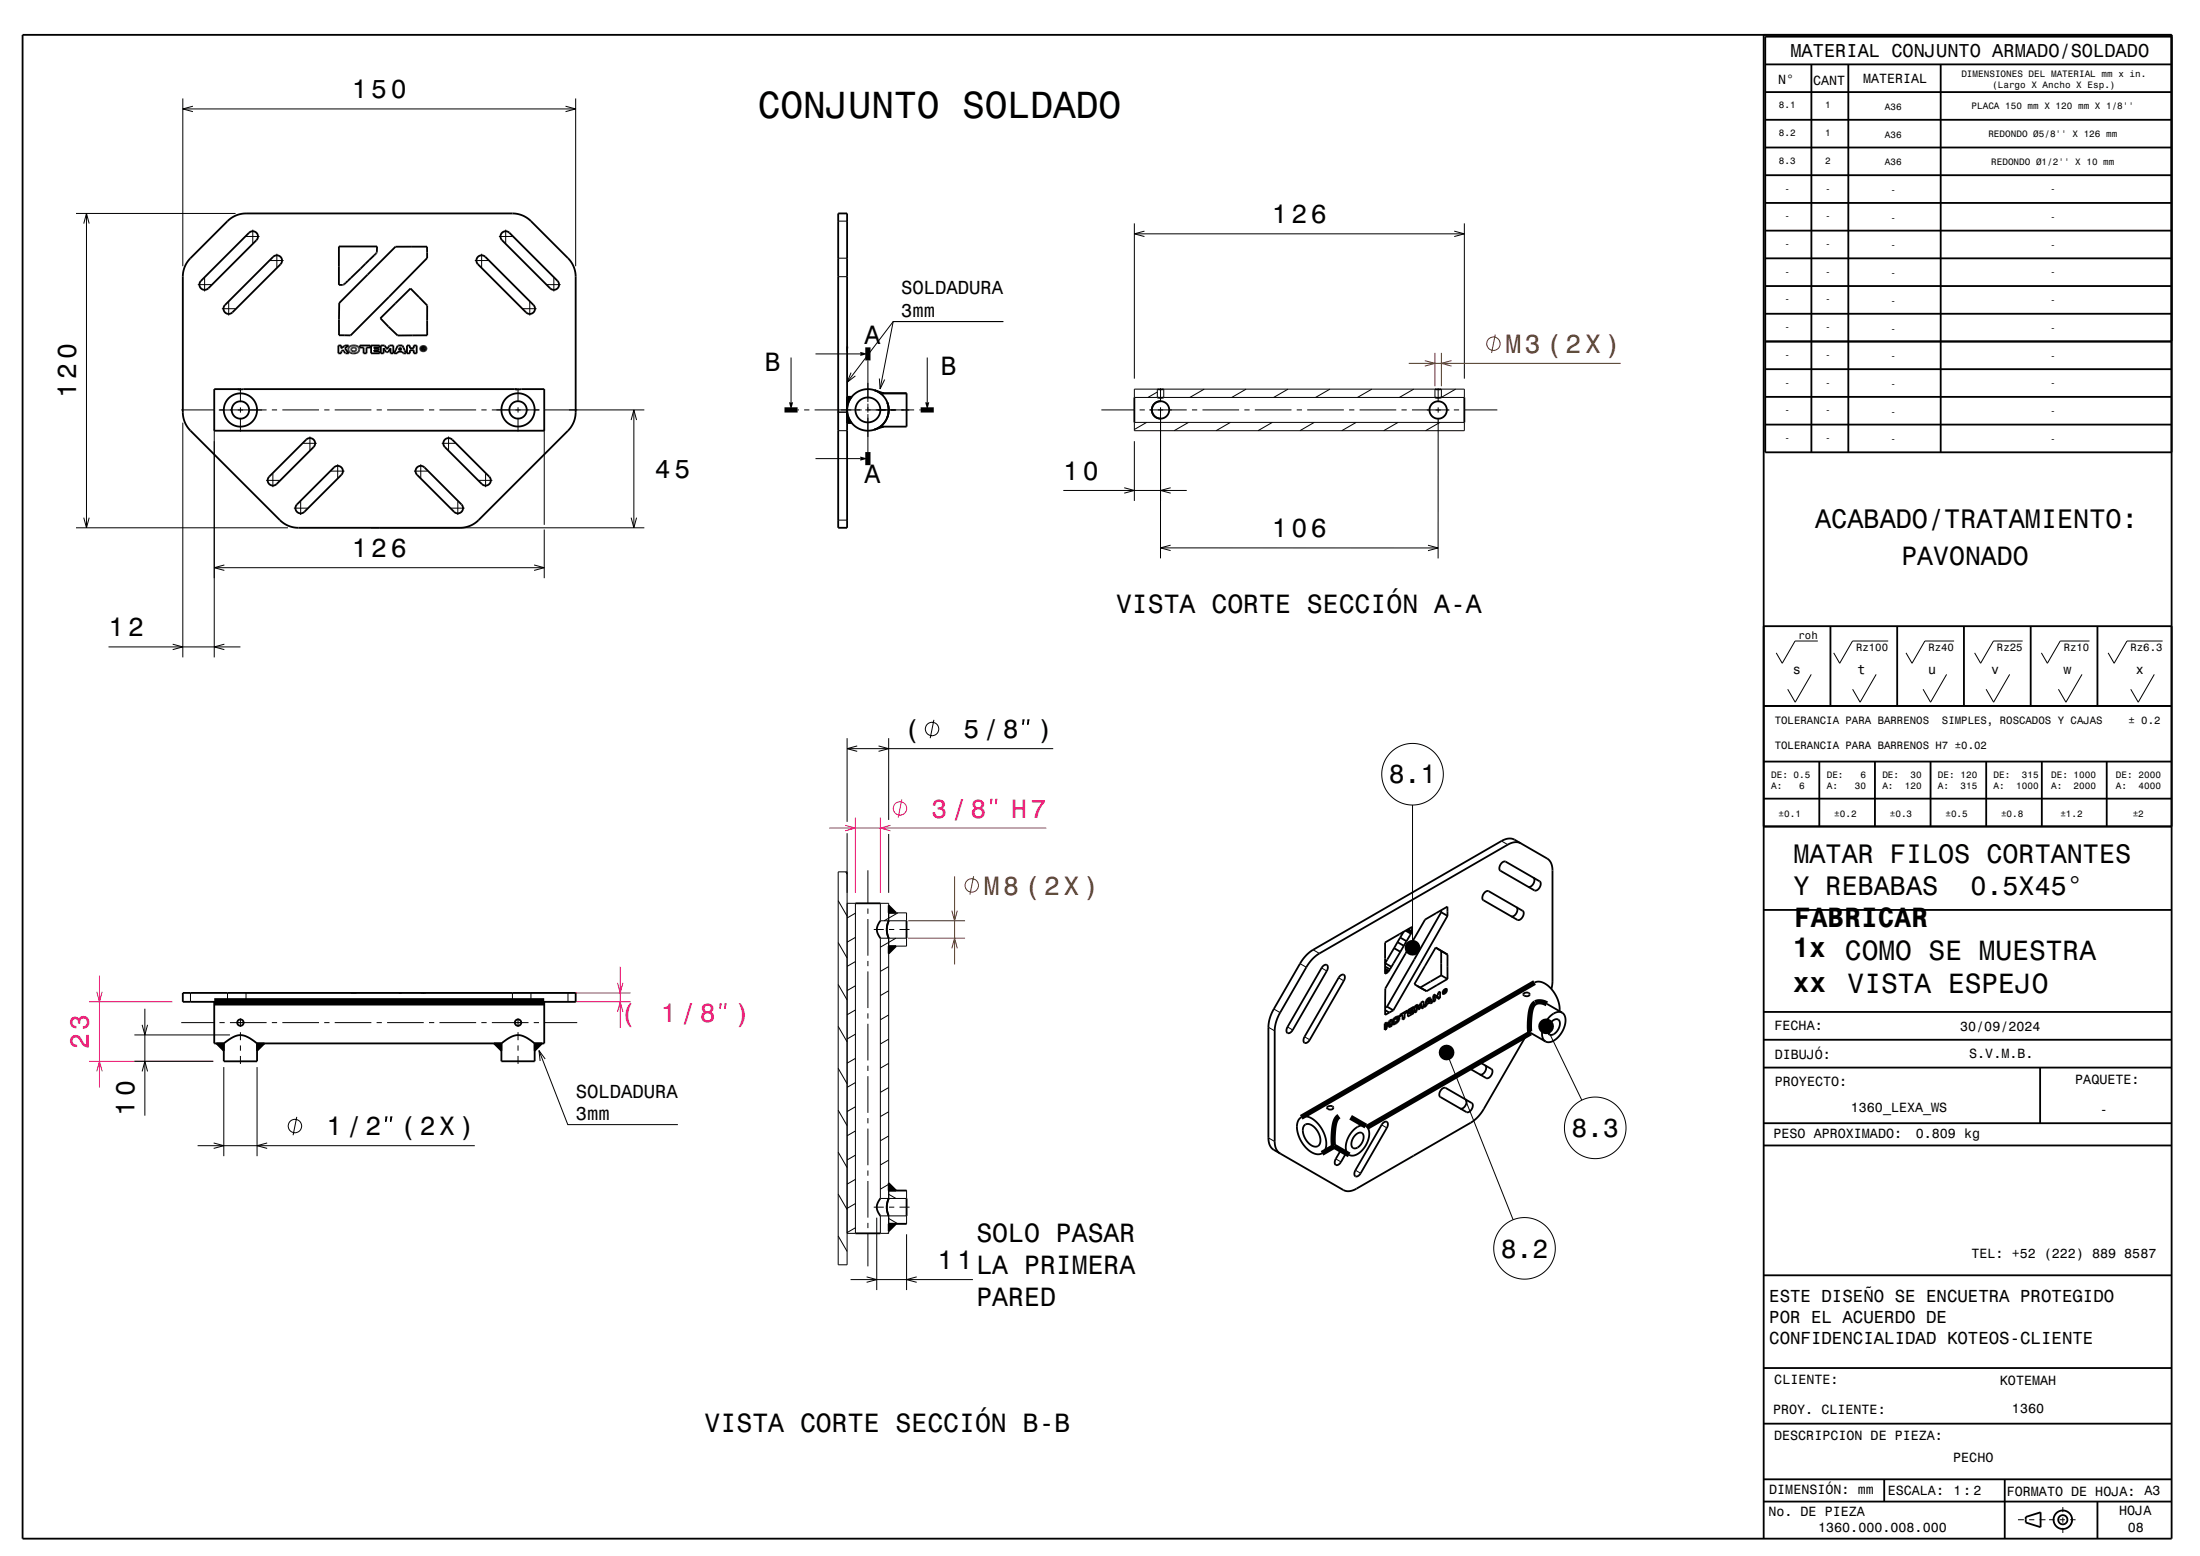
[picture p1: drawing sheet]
<svg xmlns="http://www.w3.org/2000/svg" width="420mm" height="297mm" viewBox="0 0 420 297" stroke-linecap="round" stroke-linejoin="round" font-family="sans-serif">
<g fill="#000">
<path d="M150.6 76.8h.8l-.4 1.4z" fill-rule="evenodd"/>
<path d="M161.7 75.7h.9l-.7 1.2-.2 1.3z" fill-rule="evenodd"/>
<path d="M164.2 67.2l1.5 .4-1.5 .3z" fill-rule="evenodd"/>
<path d="M167 74.5l1.7 .6h-.6z" fill-rule="evenodd"/>
<path d="M176.6 76.8h.8l-.4 1.4z" fill-rule="evenodd"/>
<path d="M161.7 78.2l.2 1.4 .7 1.1h-.9z" fill-rule="evenodd"/>
<path d="M164.2 87.1l1.5 .4-1.5 .4z" fill-rule="evenodd"/>
<path d="M166.9 82l1.1-.6h.7z" fill-rule="evenodd"/>
<path d="M169.7 172.8l1.4 1.4h-1.4z" fill-rule="evenodd"/>
<path d="M41.3 199.2h1.4v1.4z" fill-rule="evenodd"/>
<path d="M49.1 199.2h1.4l-1.4 1.4z" fill-rule="evenodd"/>
<path d="M94.3 199.2h1.4v1.4z" fill-rule="evenodd"/>
<path d="M102.1 199.2h1.4l-1.4 1.4z" fill-rule="evenodd"/>
<path d="M169.7 180.6h1.4l-1.4 1.4z" fill-rule="evenodd"/>
<path d="M169.7 225.8l1.4 1.4h-1.4z" fill-rule="evenodd"/>
<path d="M169.7 233.6h1.4l-1.4 1.4z" fill-rule="evenodd"/>
<circle cx="269.7" cy="180.9" r="1.5"/>
<circle cx="295.2" cy="195.9" r="1.5"/>
<circle cx="276.2" cy="200.9" r="1.5"/>
</g>
<g fill="none" stroke="#000" stroke-width=".19">
<path d="M34.9 18.8v32M109.9 18.8v32M34.9 20.8h75M36.8 20.3l-1.9 .5 1.9 .5M108 20.3l1.9 .5-1.9 .5M14.5 40.7h30.5M16 42.7l.5-2 .5 2M16.5 40.7v60M37.8 54.3h2.6M39.1 53v2.6M42.4 58.9h2.6M43.7 57.6v2.6"/>
<path d="M47 45.1h2.6M48.3 43.8v2.6M51.6 49.7h2.6M52.9 48.4v2.6M90.6 49.7h2.6M91.9 48.4v2.6M95.2 45.1h2.6M96.5 43.8v2.6M99.8 58.9h2.6M101.1 57.6v2.6M104.4 54.3h2.6M105.7 53v2.6"/>
<path d="M160 42.2h1.7M160 49.3h1.7M160 52.8h1.7M216.6 42.6v29.7M216.6 44.6h63M218.5 44.1l-1.9 .5 1.9 .6M277.6 44.1l2 .5-2 .6M279.6 42.6v29.7M34.6 78.2h6.3M41.8 78.3h2.6M41.9 78.2h1M43.9 78.2h7"/>
<path d="M45.4 78.3h1M45.9 74.1v2.7M45.9 77.8v1M45.9 79.8v2.6M47.4 78.3h2.6M51.9 78.2h1M53.9 78.2h7M61.9 78.2h1M63.9 78.2h7M71.9 78.2h1M73.9 78.2h7M81.9 78.2h1"/>
<path d="M83.9 78.2h7M91.9 78.2h1M93.9 78.2h9.1M98.9 74.1v2.6M98.9 77.7v1M98.9 79.7v2.7M103.9 78.2h19.1M121 78.2v22.5M151 68.2v8.6M152.3 78.2h.2M153.5 78.2h1M155.5 78.2h9"/>
<path d="M155.7 67.6h8.5M159.9 78.7h2M161.7 73l8.8-11.6h21h-21l-2.5 12.8M162.5 71.1l-.8 1.9 1.6-1.2M165.2 78.2h9.3M165.7 68.8v7.9M165.7 77v1.7M165.7 79v7.3M167.6 78.3h1.5M167.9 72.2l.1 2 .9-1.8M170.1 78.3h1M172.1 78.3h1.5"/>
<path d="M175.5 78.2h.3M177 68.2v8.6M210.3 78.2h6.3M216.6 74.3h4.3v1.6h-4.3zM217.6 78.2h1M219.4 78.2h7.2M220.9 74.8l-1.7 1.1M221.6 74.1v2.6M221.6 77.7v28.9M222.2 74.3h51.7v1.6h-51.7zM227.6 78.2h1M229.6 78.2h7"/>
<path d="M229.9 74.3l-2.7 1.6M237.6 78.2h1M237.9 74.3l-2.7 1.6M239.6 78.2h7M245.9 74.3l-2.7 1.6M247.6 78.2h1M249.6 78.2h7M253.9 74.3l-2.7 1.6M257.6 78.2h1M259.6 78.2h7M261.9 74.3l-2.7 1.6M267.6 78.2h1"/>
<path d="M269.6 78.2h7M269.9 74.3l-2.7 1.6M272.4 78.3h.7M274.1 78.3h1M274.6 74.1v2.7M274.6 77.8v1M274.6 79.8l-.1 26.8M275.2 74.3h4.4v1.6h-4.4zM276.1 78.3h.6M277.6 78.2h1M277.9 74.3l-2.7 1.6M279.6 78.2h6.3"/>
<path d="M16 98.8l.5 1.9 .5-1.9M34.9 80.7v44.8M40.9 81.9v43.6M50.8 91.7h2.6M52.1 90.4v2.6M56.1 97h2.6M57.4 95.7v2.6M57.9 84.6h2.6M59.2 83.3v2.6M63.2 89.9h2.6M64.5 88.6v2.6M79 89.9h2.6"/>
<path d="M80.3 88.6v2.6M84.3 84.6h2.6M85.6 83.3v2.6M86.1 97h2.6M87.4 95.7v2.6M91.4 91.7h2.6M92.7 90.4v2.6M103.9 81.9v18.3M120.5 98.8l.5 1.9 .5-1.9M120.5 80.2l.5-2 .5 2M155.7 87.5h8.5M160 82.2h1.7"/>
<path d="M160 99.3h1.7M203 93.6h23.6M214.6 93.1l2 .5-2 .5M216.6 80.6h63v1.6h-63zM216.6 84.2v11.4M218.9 80.6l-2.3 1.4M223.5 93.1l-1.9 .5 1.9 .5M226.9 80.6l-2.7 1.6M234.9 80.6l-2.7 1.6M242.9 80.6l-2.7 1.6M250.9 80.6l-2.7 1.6M258.9 80.6l-2.7 1.6"/>
<path d="M266.9 80.6l-2.7 1.6M274.9 80.6l-2.7 1.6M14.5 100.7h40.5M40.9 108.4h63M42.8 107.8l-1.9 .6 1.9 .5M70.8 100.7h52.2M102 107.8l1.9 .6-1.9 .5M103.9 101.1v9.3M221.6 104.6h53M223.5 104.1l-1.9 .5 1.9 .5M272.6 104.1l2 .5-2 .5M20.7 123.5h25.2"/>
<path d="M33 123l1.9 .5-1.9 .5M42.8 123l-1.9 .5 1.9 .5M178.3 137.4l-.7 3.5M195.3 137.4h.2l-.2 .9zM196.2 137.4h.3l-.3 .9zM345.8 128.7l-3.1 5.3-1.4-2.4M347 122.4h-4.3l-2.5 4.2-1.1-2M358.2 128.7l-3.1 5.3-1.4-2.4M360.5 122.4h-6.8l-2.5 4.2-1.1-2M371.6 128.7l-3 5.3-1.5-2.4M373.1 122.4h-5.6l-2.5 4.2-1.1-2M383.7 128.7l-3.1 5.3-1.4-2.4"/>
<path d="M386.2 122.4h-5.6l-2.5 4.2-1.1-2M397.5 128.7l-3.1 5.3-1.4-2.4M398.9 122.4h-5.6l-2.4 4.2-1.2-2M411.3 128.7l-3.1 5.3-1.4-2.4M412.9 122.4h-6.8l-2.5 4.2-1.1-2M161.7 140.9v16M161.7 159v82.4h-1.7v-75h1.7M161.7 142.9h39.4M163.7 142.4l-2 .5 2 .5M167.7 142.4l2 .5-2 .5M169.7 140.9v15.6M169.7 159.2v11.2"/>
<path d="M269.7 153.7v27.2M160 171.9l1.7 3M160 179.9l1.7 3M161.5 166.4l.2 .5M161.7 172.4h1.6v63h-1.6M163.3 178.9l-1.6 .9M163.3 174.3l-1.6 .9M165.7 166.1v6.3M165.7 173.4v1M165.7 175.4v7M166.8 177.4h1.9M169.7 174.2h3.4v1.6h-5v-3.4h1.6v3.4"/>
<path d="M169.7 179.1v49.7M169.7 177.4h1M171 179.1l-2.9 1.7M171.4 174.2l-2.6 1.6M171.7 177.4h1.9M286.6 160.5l1.3 .7M25.7 197.5h18.2M27.1 195.6l.6 1.9 .5-1.9M27.7 192.5v20.5M34.6 195.2h6.3M36.4 189.5v1.7M41.9 195.2h1"/>
<path d="M43.4 189.5v1.7M43.9 195.2h7M45.9 194.4v1.6M45.9 197v1.6M45.9 199.6v1M47 189.5v1.7M51.9 195.2h1M53.9 195.2h7M61.9 195.2h1M63.9 195.2h7M71.9 195.2h1M73.9 195.2h7"/>
<path d="M81.9 195.2h1M83.9 195.2h7M91.9 195.2h1M93.9 195.2h7M97.8 189.5v1.7M98.9 194.4v1.6M98.9 197v1.5M98.9 199.5v1M101.4 189.5v1.7M101.9 195.2h1M103.9 195.2h6.3M108.4 189.5v1.7"/>
<path d="M160 187.9l1.7 3M160 195.9l1.7 3M163.3 197.4l-1.6 .9M163.3 192.8l-1.6 .9M163.3 188.2l-1.6 .9M163.3 183.5l-1.6 1M165.7 183.4v1M165.7 185.4v7M165.7 193.4v1M165.7 195.4v7M169.7 198.4l-1.6 .9M169.7 189.1l-1.6 .9"/>
<path d="M169.7 184.5l-1.6 .9M169.7 193.7l-1.6 .9M169.7 180.6h3.4v-1.5h-5v49.7h5v-1.6h-3.4M242.2 196.1l1.2 .7M243.2 192.6l1.2 .7M245.8 196l1 .6M248.2 183.9l1.2 .7M249 197.9l1 .6M250.7 181.3l1.2 .7M252.3 184.8l1 .5M255.5 186.6l1 .6M295.2 195.9l6.8 14.1"/>
<path d="M25.7 202.6h15M27.1 204.5l.6-1.9 .5 1.9M37.7 218.7h52.9M40.8 218.2l1.9 .5-1.9 .5M42.7 203.7v17M45.9 201.6v1.5M49.1 203.7v17M51 218.2l-1.9 .5 1.9 .5M56.7 213.2l-.7 3.5M73.6 213.2h.3l-.3 .9zM74.6 213.2h.2l-.2 .9zM98.9 201.5v1.6"/>
<path d="M102.9 200.5l5.5 14.2h21M104.1 202.1l-1.2-1.6 .2 2M160 203.9l1.7 3M160 211.9l1.7 3M160 219.9l1.7 3M163.3 215.9l-1.6 .9M163.3 211.3l-1.6 .9M163.3 206.6l-1.6 1M163.3 202l-1.6 .9M165.7 203.4v1M165.7 205.4v7M165.7 213.4v1"/>
<path d="M165.7 215.4v7M169.7 216.8l-1.6 .9M169.7 207.6l-1.6 .9M169.7 203l-1.6 .9M169.7 212.2l-1.6 .9M242.2 217.2l1.2 .7M263.8 214.7l1 .6M276.2 200.9l12.7 31.9M160 227.9l1.7 3M160 235.9l1.7 3M163.3 234.4l-1.6 .9M163.3 229.7l-1.6 .9"/>
<path d="M163.3 225.1l-1.6 .9M163.3 220.5l-1.6 .9M165.7 223.4v1M165.7 225.4v7M165.7 233.4v1M165.7 235.4v6.3M166.8 230.4h1.9M167.4 232.4v13.8M169.7 221.4l-1.6 1M169.7 226.1l-1.6 .9M169.7 235.3l-.2 .1M169.7 228l1.3 .8"/>
<path d="M169.7 232.6l1.7 1M169.7 232.1v3.3h-1.6v-3.3h5v1.5h-3.4M169.7 230.4h1M171.7 230.4h1.9M173.1 235.6v10.6M255 221.2l1 .6M258.8 223.4l1 .5M162.4 244.2h23.3M165.4 243.7l2 .5-2 .6M175 243.7l-1.9 .5 1.9 .6M385.3 290.1h1.1M387.4 290.1h1"/>
<path d="M389.4 290.1h1.1M391.2 290.1h1M393.2 290.1h1M393.8 287.7v.9M393.8 289.6v1M393.8 291.6v1M395.2 290.1h1"/>
<circle cx="177.9" cy="139.1" r="1.28"/>
<circle cx="269.7" cy="147.8" r="5.9"/>
<circle cx="56.3" cy="214.9" r="1.28"/>
<circle cx="304.5" cy="215.3" r="5.9"/>
<circle cx="291" cy="238.3" r="5.9"/>
</g>
<g fill="none" stroke="#ff0080" stroke-width=".19">
<path d="M158.3 158.1h41.5M161.4 157.5l1.9 .6-1.9 .5M163.3 156.1v14.3M168.1 156.1v14.3M170 157.5l-1.9 .6 1.9 .5M172.2 152.6l-.7 3.5M189.2 152.6h.2l-.2 .9zM190.1 152.6h.2l-.2 .9zM17 191.2h15.9M18.5 189.3l.5 1.9 .5-1.9M19 186.2v21.4M46.9 191.2h73.5"/>
<path d="M46.9 189.5h73.5M117.9 193.2l.5-2 .5 2M117.9 187.6l.5 1.9 .5-1.9M118.4 184.5v11.7M137.5 191.6h.2l-.2 .9zM138.4 191.6h.2l-.2 .9zM17 202.6h23.7M18.5 204.5l.5-1.9 .5 1.9"/>
<circle cx="171.8" cy="154.3" r="1.28"/>
</g>
<g fill="none" stroke="#804000" stroke-width=".19">
<path d="M268.9 69.4h40.5M272 68.8l1.9 .6-1.9 .5M273.9 67.4v6.3M275.2 67.4v1.9M275.2 69.4v4.3M277.1 68.8l-1.9 .6 1.9 .5M285.5 63.9l-.7 3.5M173.4 179.1h10.8M173.4 175.8h10.8M181.7 173.8l.5 2 .6-2M182.2 167.3v16.8M185.9 167.3l-.7 3.5"/>
<path d="M181.7 181l.5-1.9 .6 1.9"/>
<circle cx="285.1" cy="65.6" r="1.28"/>
<circle cx="185.5" cy="169" r="1.28"/>
</g>
<g fill="none" stroke="#000" stroke-width=".35">
<path d="M4.3 6.7h410.3v287h-410.3zM336.7 6.7v287M337 17.6h77.5M337 12.3h77.5M345.8 12.3v74M352.9 12.3v74M370.5 12.3v74M414.6 7h-77.6v79.3h77.6M337 38.7h77.5M337 33.4h77.5M337 28.2h77.5M337 22.9h77.5"/>
<path d="M43.4 42.2a5 5 0 0 1 3.6-1.5h50.8a5 5 0 0 1 3.6 1.5l7 7.1a5 5 0 0 1 1.5 3.5v25.9a5 5 0 0 1-1.5 3.5l-17 17.1a5 5 0 0 1-3.6 1.4h-30.8a5 5 0 0 1-3.6-1.4l-17-17.1a5 5 0 0 1-1.5-3.5v-25.9a5 5 0 0 1 1.5-3.5zM47.5 44.4a1 1 0 0 1 1.5 0 1 1 0 0 1 0 1.4l-9.2 9.2a1 1 0 0 1-1.4 0 1 1 0 0 1 0-1.4zM52.1 49a1 1 0 0 1 1.5 0 1 1 0 0 1 0 1.4l-9.2 9.2a1 1 0 0 1-1.4 0 1 1 0 0 1 0-1.4zM64.7 47h7.3l-.2 1.3-6.3 6.1h-.8zM75.5 47.1h6v2.2l-14.6 14.7h-2.2l.1-6.2zM91.3 49l.7-.3 .7 .3 9.1 9.2a1 1 0 0 1 0 1.4 1 1 0 0 1-1.4 0l-9.2-9.2-.2-.3v-.5zM95.9 44.4l.7-.3 .7 .3 9.1 9.2a1 1 0 0 1 0 1.4 1 1 0 0 1-1.4 0l-9.2-9.2-.2-.3-.1-.5zM160 40.7h1.7v60h-1.7zM337 59.9h77.6M337 54.6h77.5M337 49.3h77.5M337 44h77.5"/>
<path d="M44.2 78.2v.1M45.3 74.3h1.2M45.3 74.3h.7M45.3 74.3h-4.4v7.9h63v-7.9h-57.4M46.5 74.3h.1M65.2 67h.1M65.2 67l.3-.2 .5 .6M65.8 66l-.7 .5v-.6h-.5v1.5h.6v-.4M65.9 65.9h.6l-.7 .6 .8 .9h-.6M65.9 65.9l-.1 .1M66 67.4h.1M66.7 66.2a1.15 1.15 0 0 1 1.9 .5 1.11 1.11 0 0 1-1 .8 1.11 1.11 0 0 1-1.1-.7z"/>
<path d="M67.1 66.4a.49 .49 0 0 1 .7-.1 .49 .49 0 0 1 .2 .6l-.2 .1a.45 .45 0 0 1-.6 .1 .45 .45 0 0 1-.1-.6zM68.7 65.9h2v.4h-.7v1.1h-.6v-1.1h-.7zM70.8 65.9h1.7v.4h-1.1v.2h.9v.3h-.9v.3h1.1v.3h-1.7zM72.6 60.7l5.8-5.6 3.2 3.2v5.7h-5.7zM74.4 65.9h.7M74.4 65.9l-.1 .1M75.1 65.9v.1M75.1 66v1.4h-.5v-.9l-.5 .7h-.3l-.6-.8v1h-.5v-1.5l.7 .1 .5 .7 .4-.7M75.9 66l-.6 1.4h.5l.2-.3h.8M75.9 66h.9M75.9 66h.1M76.3 66.3h.2l.1 .5h-.5z"/>
<path d="M76.8 67.1v.1M76.8 67.2l.2 .2M76.8 66h.1M76.9 66l.6 1.4h-.5M77 67.4h.1M77.7 65.9h.5v.6h.8v-.6h.5v1.5h-.5v-.5h-.8v.5h-.5zM80.4 66.2a.59 .59 0 0 1 .9 0 .59 .59 0 0 1-.1 .8 .59 .59 0 0 1-.9-.2l-.1-.4zM80.6 66.8h.1M80.6 66.3v.5M80.6 66.3h.1M80.6 66.3h.4l.1 .1M80.8 66.6l-.2 .2"/>
<path d="M80.8 66.6l.1 .1M80.8 66.4l-.1 .1h.2M80.8 66.4h.1M80.9 66.4h.1M80.9 66.4v.1M81.1 66.5h-.1l.1 .3-.2-.1M81.1 66.4v.1M98.3 74.3h.4M161.7 75.7h.9a4 4 0 0 0 0 5h-.9M168.7 75.1l-1.7-.6 1.1 .6h5v6.3h-5.1l-1.1 .6 1.8-.6M169.3 79.9l.4-1.4-.3-1.7a4 4 0 0 1-1.3 4.6M216.6 75.9v4.7"/>
<path d="M220.9 74.3h1.3M220.9 75.9h1.3M221.6 76.6a1.66 1.66 0 0 0-1.7 1.6 1.66 1.66 0 0 0 1.7 1.7M273.9 74.3h1.3M273.9 75.9h1.3M279.6 75.9v4.7M337 65.2h77.6M337 70.5h77.6M337 75.8h77.6M56.7 96.3l7.1-7.1a1 1 0 0 1 1.4 0 1 1 0 0 1 0 1.4l-7.1 7.1a1 1 0 0 1-1.4 0 1 1 0 0 1 0-1.4zM58.5 83.9a1 1 0 0 1 1.4 0 1 1 0 0 1 0 1.4l-7.1 7.1a1 1 0 0 1-1.4 0 1 1 0 0 1 0-1.4zM79.7 89.2l.7-.3 .6 .3 7.1 7.1a1 1 0 0 1 0 1.4 1 1 0 0 1-1.4 0l-7.2-7.2-.2-.7z"/>
<path d="M85 83.9l.7-.3 .6 .3 7.1 7.1a1 1 0 0 1 0 1.4 1 1 0 0 1-1.4 0l-7.2-7.2-.2-.7zM337 81h77.6M336.7 119.5h77.9M349.5 119.5v15.2M362.2 119.5v15.2M374.9 119.5v15.2M387.7 119.5v15.2M400.4 119.5v15.2M336.7 134.7h77.9M336.7 157.8h77.9M336.7 145.4h77.9M336.7 152.4h77.9"/>
<path d="M347.3 145.4v12.4M357.9 145.4v12.4M368.6 145.4v12.4M379.2 145.4v12.4M389.8 145.4v12.4M402.2 145.4v12.4M163.3 172.4h4.8M168.1 175.8a2.38 2.38 0 0 0 0 3.3M169.7 175.8a4 4 0 0 0 0 3.3 4 4 0 0 1 0-3.3zM169.7 172.8l1.4 1.4h-1.4zM173.1 175.8v3.3M266.8 179.8l-.7 1.2"/>
<path d="M266.8 179.8l1.2 .7M267.3 179l-.5 .8M267.3 179l1.2 .6M268 177.8l-.7 1.2M268.3 177.6l1.1 .6M268.5 179.6l-.5 .9M268.6 177.5l.9 .5M268.7 177.5l.8 .4M268.7 177.4l.8 .5M268.8 177.4l.7 .4M268.8 177.4l.8 .4M269.4 178.2l-.9 1.4"/>
<path d="M269.5 178l-.1 .2M269.5 177.9v.1M269.5 177.9h.1M269.5 177.8v.1M269.6 177.8v-.9l-5.2 3v6l.5-.3M269.6 177.8h-.1M275.1 173.7v.4M275.1 174.1l-10.3 18M275.1 174.1l1.2 .7M276.3 174.8v-1.7l-4.2 2.4-7.6 13.2-.1 5 .8-.4M276.3 174.8l-10.3 18M283.4 170.4l.5-.3h.3l6.5 3.8a1.15 1.15 0 0 1-1 1.7l-6.5-3.8a1.03 1.03 0 0 1 .2-1.4z"/>
<path d="M286.6 164.8l.5-.4 .3 .1 6.5 3.7a1.15 1.15 0 0 1-1 1.8l-6.5-3.8a1.03 1.03 0 0 1 .2-1.4zM289.5 173.2a1.15 1.15 0 0 1-1 1.7M290.4 161a2.52 2.52 0 0 0-2.5 .2l-36 20.8a7.2 7.2 0 0 0-2.5 2.6l-5 8.7a7.2 7.2 0 0 0-1 3.5v21.1a2.49 2.49 0 0 0 1 2.3M292.7 167.5a1.15 1.15 0 0 1-1 1.8M336.7 173.7h77.9M34.9 189.5h75v1.7h-75zM40.9 191.2v8h1.8M41.3 199.2l1.4 1.4M42.7 199.2v3.4h6.4v-3.4M49.1 199.2a5.3 5.3 0 0 0-3.5-1.6 5.8 5.8 0 0 0-2.9 1.6M49.1 199.2h46.6M50.5 199.2l-1.4 1.4"/>
<path d="M94.3 199.2l1.4 1.4M95.7 199.2a4.5 4.5 0 0 1 3.7-1.6l1.2 .5 1.5 1.1M95.7 199.2v3.4h6.4v-3.4M103.5 199.2l-1.4 1.4M103.9 191.2v8h-1.8M169.7 180.6h1.4l-1.4 1.4zM252.5 184.5a.57 .57 0 0 1 .8-.3 .57 .57 0 0 1 .1 .9l-6.6 11.5a.74 .74 0 0 1-1.1 .4l-.1-.5 .2-.5zM255.7 186.4a.57 .57 0 0 1 .9-.3 .57 .57 0 0 1 .1 .9l-6.7 11.5a.74 .74 0 0 1-1.1 .4v-.6l.1-.4zM264.4 196.1l.3 .3M264.4 195.4l.3 .2M264.4 195.8l.4 .2M264.4 195.7l.4 .3"/>
<path d="M264.4 185.3l.6 .3M264.4 185.2l.6 .3M264.4 185.1l.6 .4M264.4 184.9l.8 .4M264.4 184.5l1 .5M264.4 183.9h.1M264.4 192.8l.8 .5M264.4 183.9l1.2 .6M264.7 195.6v-.5l-.3 .3v1.2l.3-.2M264.7 196.1v.3M264.7 195.6l.3 .1M264.7 196v.1"/>
<path d="M264.8 196h-.1M264.8 196l-.4-.2 .3 .3M264.8 196h.1M264.8 192.1l-.4 .2M264.8 192.1l1.2 .7M264.8 195.5l.7 .4M264.9 195.3l.9 .5M264.9 185.6h.1M265 195.7l.3 .3M265 195.7l-.2 .3M265 185.6h-.1M265 185.5v.1"/>
<path d="M265 195.2l.2 .1M265 185.5h.1M265.1 195.9l.3 .1M265.2 185.3l-.2 .2M265.2 196h.1M265.2 195.3l.5-.7-.5 .3-.5 .7M265.2 195.3l.6 .5M265.3 196h.1M265.4 185l-.2 .3M265.4 196h-.1M265.5 195.9l-.1 .1M265.6 184.5l-.2 .5"/>
<path d="M265.7 195.2h.1M265.7 195.2v.2M265.7 195.1l.6 .4M265.7 195.2l.5 .3M265.7 195.1v.1M265.7 195l.7 .4M265.7 195.3l.4 .2M265.7 195.4h.1M265.7 195.4l.3 .2M265.7 195.4l.1 .1M265.8 195.8l-.3 .1M265.8 194.9l.3 .2"/>
<path d="M265.8 194.9l-.1 .2M265.8 195.5l.1 .1M265.8 194.8l.3 .1M265.8 194.8v.1M265.8 194.7l.3 .2M265.9 194.7l.2 .1M265.9 194.6l.2 .2M265.9 194.6l-.1 .2M265.9 195.6h.1M265.9 194.6l.3 .1M266 194.5l-.1 .1M266 194.5l.2 .2"/>
<path d="M266 192.8l-.8 .5M266 195.6h.1M266 194.5h.1M266.1 194.4l.2 .2M266.1 195h.1M266.1 195l-.3-.2 .3 .2M266.1 195v.1M266.1 194.9v.1M266.1 194.9h.1M266.1 195.5l-.1 .1M266.1 195.1h.1M266.1 194.8v.1"/>
<path d="M266.1 195.1l-.4-.2 .4 .2M266.1 194.8h.1M266.1 194.4l-.1 .1M266.1 194.4l.3 .1M266.1 181l-1.7 2.9M266.1 181l1.2 .7M266.2 194.7l-.1 .1M266.2 194.7h.1M266.2 194.3l-.1 .1M266.2 195.5h-.1M266.2 194.3l.3 .2M266.3 194.3l.2 .1"/>
<path d="M266.3 194.6l-.1 .1M266.3 195.1l.3 .2M266.3 195.5h-.1M266.3 194.2l-.1 .1M266.3 194.2l.3 .2M266.3 194.2l.8 .4M266.4 194.2l.3 .2M266.4 195.4l-.1 .1M266.4 194.2h-.1M266.4 194.5l-.1 .1M266.5 195.1l.2 .1M266.5 194.1l.7 .4"/>
<path d="M266.5 194.5h-.1M266.5 194.4v.1M266.6 195l-.5 .1M266.6 195l.2 .1M266.6 195.3l-.2 .1M266.6 194.1l.6 .3M266.6 194.4h.1M266.6 194.4h-.1M266.6 194.9v.1M266.6 194.9l.3 .2M266.7 194l-.3 .2M266.7 194l.5 .3"/>
<path d="M266.7 194.9l.2 .1M266.7 194.4h.1M266.7 195.2l-.1 .1M266.8 194.7l.2 .2M266.8 194.4v.2M266.8 194h-.1M266.8 194.7l-.2 .2M266.8 194.7l.2 .1M266.8 194.6v.1M266.8 194.6l.3 .2M266.8 194l.4 .2M266.8 195.1l-.1 .1"/>
<path d="M266.9 194h-.1M266.9 194h.1M266.9 194l.2 .2M266.9 195.1h-.1M266.9 195v.1M266.9 194l.2 .1M267 194h.1M267 194l.1 .1M267 194.9l-.1 .1M267 194.8v.1M267.1 194.1h.1M267.1 194.8h-.1"/>
<path d="M267.1 194.6v.2M267.1 194.1v.1M267.1 194.2h.1M267.2 194.5l-.1 .1M267.2 194.2v.1M267.2 194.3h.1M267.2 194.3v.1M267.2 194.4v.1M267.3 181.7l-1.7 2.8M267.5 193.6l.3 .1M267.8 193.7v.9l.4-.2M267.8 194.2l.4 .2"/>
<path d="M267.9 193.3l.3 .2M268 180.5l-.7 1.2M268.2 193.5v.9M268.4 193l.3 .2M268.7 193.2v-.3l-1.5 .8v.3l.6-.3M268.7 193.2l-.5 .3M268.8 192.8v1.2l1.1-.6M268.8 192.8l.4 .2M268.8 193.1l.4 .2M268.8 193.3l.4 .2M268.9 192.7l.3 .2M269.2 192.9v.1"/>
<path d="M269.2 193.3v.2M269.6 192.8l.2 .2M269.7 193.2l.2 .2M269.7 192.3l.2 .2M269.8 193v-.3l-.6 .3M269.8 193l-.6 .3M269.9 193.4v-.3l-.7 .4M269.9 192.5v-.3l-1.1 .6M269.9 192.5l-.7 .4M270.1 192.1v1.2l.4-.2M270.1 192.8l.4 .3M270.1 192l.9 .6"/>
<path d="M270.2 192l.9 .5M270.4 191.9l.5 .2M270.5 191.8l.4 .3M270.5 188.2l.7 .3M270.6 191.8l-.5 .3M270.6 191.8h.1M270.6 191.8l.3 .3M270.8 192.6v.1M270.8 192.7h.1M270.8 192.7l-.3-.5v.9M270.9 192.1h.1M271 192.6l-.2 .1"/>
<path d="M271.1 192.5l-.1 .1M271.1 192.5h.1M271.1 191.8l.2 .1M271.2 188.5l1.2 .7M271.2 191.6l.2 .1M271.3 191.9l-.2 .6M271.4 191.7l-.1 .2M271.4 191.7v.8l.4-.2M271.4 191.7h.1M271.4 192.1l.4 .2M271.8 191.1l-.6 .3-.3 .7M271.8 191.1h.1"/>
<path d="M271.8 191.1v1.2M272 191.8l.3 .2M272.1 191.5l.3 .2M272.2 191.2l.3 .1M272.4 190.8l.2 .1M272.4 190.8l-.5 1.4 .4-.2M272.4 190.7l.3 .2M272.4 190.7v.1M272.4 191.7l-.1 .3M272.4 190.7h.1M272.5 190.7l1 .6M272.6 190.9l-.1 .4"/>
<path d="M272.6 190.6l.7 .4M272.6 190.9h.1M272.7 190.9h-.1M272.7 190.9l.2 .2-.4 .2M272.7 190.9h.1M272.7 191.2l.3 .2M273 190.4l-.6 .3M273 191.4l.1 .1M273 191.4l-.6 .3M273 190.4h.1M273 190.4l.3 .6M273.1 191.5h.1"/>
<path d="M273.3 191l.2 .3M273.5 191.3l-.4 .2M273.6 190v1.2l.4-.2M273.6 190l.4-.2v.4M273.6 190.8l.4 .2M273.6 190.3l.4 .2M273.6 190l.4 .2M274 190.2l.5-.3v-.4l.4-.2v1.2M274 190.5v.5M274.1 180.9l1 .6M274.3 190.1l.2 .1M274.5 190.2v.5l.4-.2"/>
<path d="M274.5 190.2l-.5 .3M274.5 190.3l.4 .2M275.1 181.5v4.7M275.1 186.2l-3.9 2.3M275.1 186.2l1.2 .7M275.1 181.5l1.2 .7M275.4 189.5h.1M275.4 189.5l.2 .1M275.4 189.5v.1M275.4 189.5l.3 .2M275.4 189.4l.1 .1M275.4 189.6l.2 .1"/>
<path d="M275.4 189.4v.1M275.4 189.4h.1M275.4 189.3h.1M275.4 189.3v.1M275.5 189.2v.1M275.5 189.2h.1M275.5 189.4v.1M275.5 189.5h.1M275.5 189.3v.1M275.5 189.1l-.1 .2M275.5 189.5l.1 .1M275.5 189.3h.1"/>
<path d="M275.5 189.1h.1M275.6 189.6h.1M275.6 189.2l-.1 .1M275.6 189v.1M275.6 189l-.1 .1M275.6 189.1v.1M275.6 189h.1M275.6 189.1h.1M275.6 189.2h.2M275.6 189.5h.1M275.6 189.2v.3M275.6 189.2l.3 .1"/>
<path d="M275.6 189.2l.2 .1M275.6 189.3h.2M275.6 189.4h.2M275.6 189.4l.1 .1M275.6 189.7h.1M275.7 189.5h.1M275.7 189.1h-.1M275.7 189.1h.1M275.7 188.9l.1 .1M275.7 189l-.1 .1M275.7 189.6l.1 .1M275.7 189.7h-.1"/>
<path d="M275.7 188.9h.1M275.8 189h-.1M275.8 189.5h-.1M275.8 189.3v.1M275.8 189.4v.1M275.8 189.4h-.2l.2 .1M275.8 189.1v.1M275.8 189l.2 .1M275.8 189.3h.1M275.8 188.8l.1 .1M275.8 189.6h.1M275.8 189.7h-.1"/>
<path d="M275.8 189.6h-.2M275.8 188.9v.1M275.8 189.2l.2 .1M275.8 188.8l-.2 .2M275.8 189.1h.1M275.8 189l-.1 .1M275.9 189.3v.1M275.9 189l.1 .1M275.9 188.8l.1 .1M275.9 189.3l.1 .1M275.9 189.1h.1M275.9 189.1h-.1"/>
<path d="M275.9 189.1l-.1 .1M275.9 189.1v.1M275.9 189.6l-.1 .1M275.9 188.9h-.1M275.9 189.4h.1M275.9 189.5h.1M275.9 189h.1M275.9 188.8l.3 .2M275.9 189h-.1M275.9 188.8h-.1M275.9 189.2l.1 .1M275.9 188.9v.1"/>
<path d="M275.9 188.9l.1 .1M276 188.9h-.1M276 189.4h-.1M276 189.5l-.1 .1M276 189.4v.1M276 189.1l-.1 .1M276 189h.1M276 188.8l.2 .1M276 188.7l-.1 .1M276 189.1h.1M276 188.9l.1 .2M276 188.9h.1"/>
<path d="M276 189v.1M276 189.3v.1M276 189.5h.1M276 189.3l.1 .1M276.1 189.3l-.3 .3M276.1 188.7l.1 .1M276.1 188.7h-.1M276.1 189.3h.1M276.1 189.4l-.1 .1M276.1 188.8h.1M276.1 189.1l.1 .1M276.1 189.1v.2"/>
<path d="M276.1 189.1h.1M276.1 189l.1 .1M276.2 189.3l-.1 .1M276.2 188.8h.1M276.2 189.2v.1M276.2 188.8v.1M276.2 189.1v.1M276.2 188.9v.1M276.2 189v.1M276.3 182.2l-2.2-1.3-4.1 6.9 2.4 1.4M276.3 182.2v4.7M276.3 186.9l-3.9 2.3"/>
<path d="M290.8 189.7a.66 .66 0 0 1 .7-.3 .66 .66 0 0 1 .5 .5 .64 .64 0 0 1-.6 .3 .64 .64 0 0 1-.6-.5zM292.1 197.1l2.9 1.7M293 187.5a2.76 2.76 0 0 1 3.1 1.2 5.9 5.9 0 0 1 1.6 4.3M295.3 191.6l2.9 1.7M296.2 188.8l.2-1.5v-21.1a2.5 2.5 0 0 0-1-2.3l-6.3-3.6a2.52 2.52 0 0 0-2.5 .2l-35.9 20.8a7.3 7.3 0 0 0-2.5 2.6l-5 8.7a7.2 7.2 0 0 0-1 3.5v21.1a2.49 2.49 0 0 0 1 2.3l13.3 7.6a2.51 2.51 0 0 0 2.5-.2l21.8-12.6a7.2 7.2 0 0 0 2.5-2.6l8.1-14.1M296.3 194.9a.82 .82 0 0 1 1.1-.3 .82 .82 0 0 1 .4 1.1 1.89 1.89 0 0 1-2 1.8 1.85 1.85 0 0 1 .5-2.6zM298.2 193.3a2.53 2.53 0 0 1 .3 3.2 3.4 3.4 0 0 1-3.2 2.4l-.3-.1M298.2 193.3a2.54 2.54 0 0 0-2.9 1.4 3.4 3.4 0 0 0-.5 3.9l.2 .2M336.7 193.2h77.9M336.7 198.5h77.9M248.1 213.5a2.05 2.05 0 0 1 2.9 .4 5.5 5.5 0 0 1 2 5.6 1.72 1.72 0 0 1-2.8 .3 5.7 5.7 0 0 1-2.4-5.7zM249.1 214.7a1.7 1.7 0 0 1 2.2 .9 2.52 2.52 0 0 1 .4 3.1 1.62 1.62 0 0 1-2.1-.8 2.6 2.6 0 0 1-.5-3.2z"/>
<path d="M253.4 211.3a.6 .6 0 0 1 .7-.3 .6 .6 0 0 1 .4 .6 .69 .69 0 0 1-1.1-.3zM256 219.5l-1 1.7a.66 .66 0 0 0-.2 .7 .66 .66 0 0 0 .5 .5l.7-.6 1-1.7M258.5 215.6a1.77 1.77 0 0 1 2.6-.4 4 4 0 0 1-1.2 4.6 1.77 1.77 0 0 1-2.6 .4 3.9 3.9 0 0 1 1.2-4.6zM258.7 216.7a.91 .91 0 0 1 1.6-.1 2.14 2.14 0 0 1-1.8 2.6 1.36 1.36 0 0 1-.1-2.1zM264 214.4a.57 .57 0 0 1 .8-.2 .57 .57 0 0 1 .1 .9l-5.1 8.8a.74 .74 0 0 1-1.2 .5v-.6l.2-.4zM275.2 208l.5-.4 .3 .1 5 2.8a1.15 1.15 0 0 1-1 1.8l-5-2.9a1.03 1.03 0 0 1 .2-1.4zM279.8 209.8a1.15 1.15 0 0 1-1 1.8M282.5 202.8l2.2 1.2a1.15 1.15 0 0 1-1 1.8l-3.2-1.9M283.5 203.4a1.15 1.15 0 0 1-1 1.7M336.7 203.8h77.9M336.7 218.6h77.9M336.7 214.4h77.9"/>
<path d="M389.5 203.8v10.6M163.3 235.4h4.8M168.1 228.8a2.34 2.34 0 0 0 0 3.3M169.7 228.8a4 4 0 0 0 0 3.3 3.9 3.9 0 0 1 0-3.3zM169.7 233.6h.1M169.7 233.6h3.4M169.7 227.2h3.4M169.7 227.2v-1.4l1.4 1.4M169.7 233.6v1.4l1.4-1.4M169.7 227.2h.1M173.1 228.8v3.3M336.7 243.4h77.9"/>
<path d="M336.7 271.7h77.9M336.7 261.1h77.9M336.7 286.6h77.9M336.7 282.4h77.9M359.7 282.4v4.2M382.7 282.4v11.3M386.7 289.5l2.9-.8v2.8l-2.9-.9zM400.4 286.6v7.1"/>
<circle cx="45.9" cy="78.3" r="1.66"/>
<circle cx="45.9" cy="78.3" r="3.2"/>
<circle cx="80.8" cy="66.5" r=".43"/>
<circle cx="98.9" cy="78.2" r="1.66"/>
<circle cx="98.9" cy="78.2" r="3.2"/>
<circle cx="165.7" cy="78.2" r="2.38"/>
<circle cx="165.7" cy="78.2" r="4"/>
<circle cx="221.6" cy="78.2" r="1.66"/>
<circle cx="274.6" cy="78.3" r="1.66"/>
<circle cx="45.9" cy="195.2" r=".61"/>
<circle cx="98.9" cy="195.2" r=".61"/>
<circle cx="393.8" cy="290.1" r="1.77"/>
<circle cx="393.8" cy="290.1" r=".88"/>
</g>
<path d="M149.8 78.2h2.5M165.7 66.3v2.5M175.8 78.2h2.5M165.7 86.3v2.5M292.2 197.1l-31.2 18.1M293 187.5l-44.6 25.8M295.3 191.6a1.84 1.84 0 0 0-1.9-.3 1.84 1.84 0 0 0-1.1 1.5 10.1 10.1 0 0 0-.2 4.3M254.7 218.8l-2.3 1.3M255.6 213.1a2.86 2.86 0 0 0-1 2.3 7.2 7.2 0 0 0 .1 3.4l2.9 1.6M257.8 213.3l2.9 1.6" fill="none" stroke="#000" stroke-width="1" stroke-linecap="butt"/>
<path d="M40.9 191.2h63" fill="none" stroke="#000" stroke-width="1.4" stroke-linecap="butt"/>
<text font-size="7.2" x="144.7" y="22.6">CONJUNTO SOLDADO</text>
<g font-size="5.3">
<text x="342.5" y="176.9">FABRICAR</text>
<text x="342.2" y="182.8">1x COMO SE MUESTRA</text>
<text x="342.3" y="189.4">xx</text>
<text x="352.7" y="189.5">VISTA ESPEJO</text>
</g>
<g font-size="5.1">
<text x="346.5" y="100.8">ACABADO/TRATAMIENTO:</text>
<text x="342.4" y="164.8">MATAR FILOS CORTANTES</text>
<text x="342.4" y="170.9">Y REBABAS</text>
<text x="376.2" y="170.9">0.5X45°</text>
</g>
<g font-size="5">
<text x="67.1" y="18.8">150</text>
<text x="242.8" y="42.6">126</text>
<text x="165" y="65.7">A</text>
<text x="146" y="70.7">B</text>
<text x="179.6" y="71.6">B</text>
<text x="14.5" y="76" transform="rotate(-90 14.5 76)">120</text>
<text x="125" y="91.2">45</text>
<text x="165" y="92.2">A</text>
<text x="203" y="91.6">10</text>
<text x="67.1" y="106.4">126</text>
<text x="242.8" y="102.6">106</text>
<text x="363" y="107.9">PAVONADO</text>
<text x="213.1" y="117.1">VISTA CORTE SECCIÓN A-A</text>
<text x="20.7" y="121.5">12</text>
<text x="172.6" y="140.9">(</text>
<text x="184" y="140.9">5/8</text>
<text x="198" y="140.9">)</text>
<text x="265.1" y="149.5">8.1</text>
<text x="25.7" y="213" transform="rotate(-90 25.7 213)">10</text>
<text x="62.3" y="216.7">1/2</text>
<text x="76.4" y="216.7">(2X)</text>
<text x="300" y="217">8.3</text>
<text x="186.4" y="237.1">SOLO PASAR</text>
<text x="179" y="242.2">11LA PRIMERA</text>
<text x="286.5" y="240">8.2</text>
<text x="186.4" y="249.2">PARED</text>
<text x="134.5" y="273.3">VISTA CORTE SECCIÓN B-B</text>
</g>
<g font-size="5" fill="#804000">
<text x="287.4" y="67.4">M3 (2X)</text>
<text x="187.8" y="170.8">M8 (2X)</text>
</g>
<g font-size="5" fill="#ff0080">
<text x="177.8" y="156.1">3/8</text>
<text x="193" y="156.1">H7</text>
<text x="118.4" y="195.1">(</text>
<text x="126.1" y="195.1">1/8</text>
<text x="140.2" y="195.1">)</text>
<text x="17" y="200.3" transform="rotate(-90 17 200.3)">23</text>
</g>
<g font-size="3.6">
<text x="341.8" y="10.9">MATERIAL CONJUNTO ARMADO/SOLDADO</text>
<text x="172" y="56.2">SOLDADURA</text>
<text x="172" y="60.5">3mm</text>
<text x="109.9" y="209.5">SOLDADURA</text>
<text x="109.9" y="213.8">3mm</text>
</g>
<g font-size="3.3">
<text x="337.8" y="248.6">ESTE DISEÑO SE ENCUETRA PROTEGIDO</text>
<text x="337.8" y="252.5">POR EL ACUERDO DE</text>
<text x="337.8" y="256.5">CONFIDENCIALIDAD KOTEOS-CLIENTE</text>
</g>
<g font-size="2.6">
<text x="342.3" y="128.7">s</text>
<text x="354.6" y="128.7">t</text>
<text x="368.1" y="128.7">u</text>
<text x="380.1" y="128.7">v</text>
<text x="393.9" y="128.7">w</text>
<text x="407.7" y="128.7">x</text>
<text x="338.8" y="196.6">FECHA:</text>
<text x="374.2" y="196.7">30/09/2024</text>
<text x="338.8" y="202.2">DIBUJÓ:</text>
<text x="375.9" y="201.9">S.V.M.B.</text>
<text x="338.8" y="207.3">PROYECTO:</text>
<text x="396.2" y="206.9">PAQUETE:</text>
<text x="353.3" y="212.2">1360_LEXA_WS</text>
<text x="400.9" y="212.6">-</text>
<text x="338.6" y="217.2">PESO APROXIMADO:</text>
<text x="365.7" y="217.2">0.809 kg</text>
<text x="376.4" y="240">TEL: +52 (222) 889 8587</text>
<text x="338.5" y="269.8">PROY. CLIENTE:</text>
<text x="338.7" y="264.1">CLIENTE:</text>
<text x="381.8" y="264.3">KOTEMAH</text>
<text x="384.1" y="269.8">1360</text>
<text x="338.7" y="274.8">DESCRIPCION DE PIEZA:</text>
<text x="372.9" y="279.1">PECHO</text>
<text x="337.8" y="285.2">DIMENSIÓN: mm</text>
<text x="360.4" y="285.3">ESCALA:</text>
<text x="372.9" y="285.3">1:2</text>
<text x="383.1" y="285.5">FORMATO DE HOJA: A3</text>
<text x="337.6" y="289.3">No. DE PIEZA</text>
<text x="347.1" y="292.4">1360.000.008.000</text>
<text x="404.6" y="289.2">HOJA</text>
<text x="406.2" y="292.3">08</text>
</g>
<g font-size="2.5">
<text x="339.4" y="16">N°</text>
<text x="346.2" y="16.1">CANT</text>
<text x="355.7" y="15.8">MATERIAL</text>
</g>
<g font-size="2">
<text x="343.4" y="121.9">roh</text>
<text x="354.3" y="124.2">Rz100</text>
<text x="368.1" y="124.2">Rz40</text>
<text x="381.2" y="124.2">Rz25</text>
<text x="394" y="124.2">Rz10</text>
<text x="406.7" y="124.2">Rz6.3</text>
<text x="338.8" y="138.1">TOLERANCIA PARA BARRENOS</text>
<text x="338.8" y="143">TOLERANCIA PARA BARRENOS H7 ±0.02</text>
<text x="370.7" y="138.1">SIMPLES, ROSCADOS Y CAJAS</text>
<text x="406.3" y="138.1">± 0.2</text>
</g>
<g font-size="1.8">
<text x="374.4" y="14.6">DIMENSIONES DEL MATERIAL mm x in.</text>
<text x="380.3" y="16.8">(Largo X Ancho X Esp.)</text>
<text x="339.6" y="20.7">8.1</text>
<text x="348.5" y="20.7">1</text>
<text x="359.8" y="21">A36</text>
<text x="376.4" y="20.8">PLACA 150 mm X 120 mm X 1/8''</text>
<text x="339.6" y="26">8.2</text>
<text x="348.5" y="26">1</text>
<text x="359.8" y="26.3">A36</text>
<text x="379.6" y="26.1">REDONDO Ø5/8'' X 126 mm</text>
<text x="339.6" y="31.3">8.3</text>
<text x="348.5" y="31.3">2</text>
<text x="359.8" y="31.6">A36</text>
<text x="380.1" y="31.4">REDONDO Ø1/2'' X 10 mm</text>
<text x="340.7" y="36.6">-</text>
<text x="340.7" y="41.8">-</text>
<text x="348.5" y="36.6">-</text>
<text x="348.5" y="41.8">-</text>
<text x="360.9" y="36.8">-</text>
<text x="391.4" y="36.7">-</text>
<text x="340.7" y="47.1">-</text>
<text x="348.5" y="47.1">-</text>
<text x="360.9" y="42.1">-</text>
<text x="360.9" y="47.4">-</text>
<text x="391.4" y="42">-</text>
<text x="391.4" y="47.3">-</text>
<text x="340.7" y="52.4">-</text>
<text x="348.5" y="52.4">-</text>
<text x="360.9" y="52.7">-</text>
<text x="391.4" y="52.6">-</text>
<text x="340.7" y="57.7">-</text>
<text x="348.5" y="57.7">-</text>
<text x="360.9" y="58">-</text>
<text x="391.4" y="57.9">-</text>
<text x="340.7" y="63">-</text>
<text x="348.5" y="63">-</text>
<text x="360.9" y="63.3">-</text>
<text x="391.4" y="63.2">-</text>
<text x="340.7" y="68.3">-</text>
<text x="348.5" y="68.3">-</text>
<text x="360.9" y="68.6">-</text>
<text x="391.4" y="68.4">-</text>
<text x="340.7" y="73.6">-</text>
<text x="348.5" y="73.6">-</text>
<text x="360.9" y="73.9">-</text>
<text x="391.4" y="73.7">-</text>
<text x="340.7" y="78.9">-</text>
<text x="348.5" y="78.9">-</text>
<text x="360.9" y="79.2">-</text>
<text x="391.4" y="79">-</text>
<text x="340.7" y="84.2">-</text>
<text x="348.5" y="84.2">-</text>
<text x="360.9" y="84.5">-</text>
<text x="391.4" y="84.3">-</text>
<text x="338.1" y="148.5">DE: 0.5</text>
<text x="348.7" y="148.5">DE:</text>
<text x="355.2" y="148.5">6</text>
<text x="359.4" y="148.5">DE:</text>
<text x="364.7" y="148.5">30</text>
<text x="370" y="148.5">DE: 120</text>
<text x="380.6" y="148.5">DE:</text>
<text x="386" y="148.5">315</text>
<text x="391.6" y="148.5">DE: 1000</text>
<text x="404" y="148.5">DE: 2000</text>
<text x="338.1" y="150.6">A:</text>
<text x="339.5" y="155.9">±0.1</text>
<text x="343.5" y="150.6">6</text>
<text x="348.7" y="150.6">A:</text>
<text x="350.2" y="155.9">±0.2</text>
<text x="354.1" y="150.6">30</text>
<text x="359.4" y="150.6">A:</text>
<text x="360.8" y="155.9">±0.3</text>
<text x="363.7" y="150.6">120</text>
<text x="370" y="150.6">A:</text>
<text x="371.4" y="155.9">±0.5</text>
<text x="374.3" y="150.6">315</text>
<text x="380.6" y="150.6">A:</text>
<text x="382" y="155.9">±0.8</text>
<text x="384.9" y="150.6">1000</text>
<text x="391.6" y="150.6">A:</text>
<text x="393.3" y="155.9">±1.2</text>
<text x="395.9" y="150.6">2000</text>
<text x="404" y="150.6">A:</text>
<text x="407.2" y="155.9">±2</text>
<text x="408.3" y="150.6">4000</text>
</g>
</svg>
